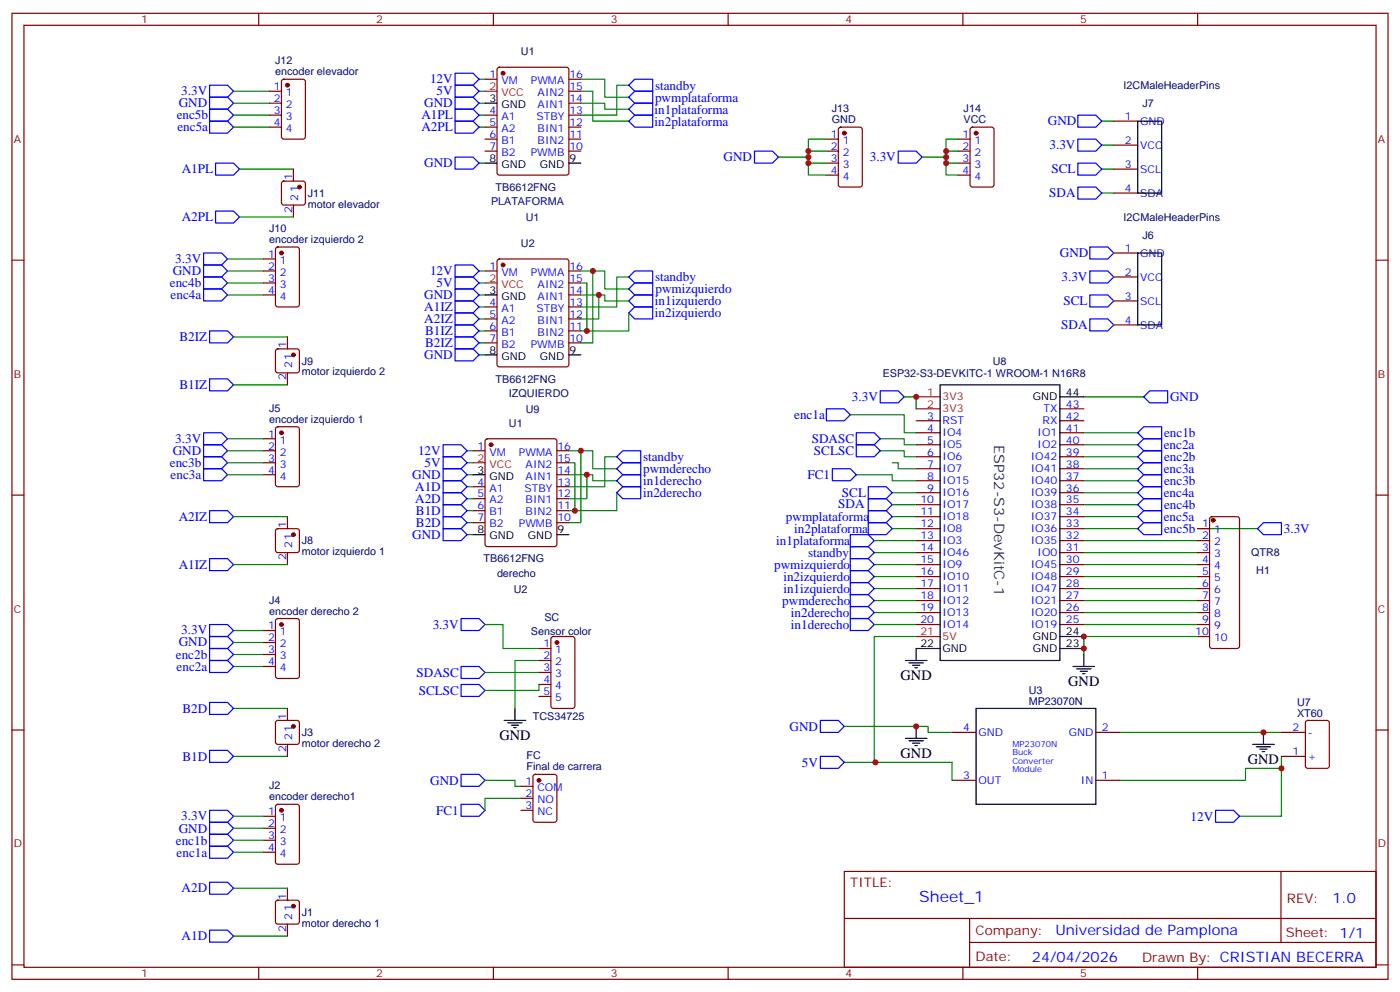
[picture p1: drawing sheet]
<svg xmlns="http://www.w3.org/2000/svg" width="412mm" height="292mm" viewBox="0 0 412 292" stroke-linecap="round" stroke-linejoin="round" font-family="sans-serif">
<g fill="none" stroke="#870000" stroke-width=".35">
<path d="M3.5 3.9h405.4v284.4h-405.4zM7.1 7.4h398.2v277.3h-398.2zM76.2 3.9v3.5M145.3 3.9v3.5M146.6 20l.5-.2h19.8l.6 .4 .1 30.6-.5 .7h-20l-.6-.4-.1-30.6zM214.5 3.9v3.5M283.6 3.9v3.5M352.8 3.9v3.5M79.4 33.9h3.5M79.4 37.4h3.5M79.4 30.4h3.5M79.4 26.8h3.5"/>
<path d="M83.1 23.5l.5-.2h5.7l.6 .4 .1 16.6-.5 .6-5.9 .1-.6-.5-.1-16.5zM142.9 23.3h3.5M142.9 33.9h3.5M142.9 37.4h3.5M167.6 23.3h3.5M167.6 33.9h3.5M167.6 37.4h3.5M167.6 30.4h3.5M167.6 26.8h3.5M247.2 37.6l.4-.2h5.7l.6 .5 .1 16.5-.5 .6-5.9 .1-.6-.5-.1-16.5zM286 37.6l.5-.2h5.6l.7 .5v16.5l-.5 .6-5.8 .1-.7-.5v-16.5zM328.1 35.7h7"/>
<path d="M83.1 53.5l.5-.2h5.7l.5 .2 .2 .5v5.7l-.3 .5-.4 .2h-5.7l-.5-.3-.2-.4v-5.7zM86.4 49.8v3.5M142.9 41h3.5M142.9 44.5h3.5M167.6 41h3.5M167.6 44.5h3.5M243.4 41h3.5M243.4 44.5h3.5M243.4 48h3.5M243.4 51.5h3.5M282.2 41h3.6M282.2 44.5h3.6"/>
<path d="M282.2 48h3.6M282.2 51.5h3.6M328.1 42.7h7M328.1 49.8h7M328.1 56.8h7M3.5 76.6h3.6M77.6 79.8h3.5M77.6 76.2h3.5M81.4 72.9l.4-.2h5.7l.6 .4 .1 16.5-.5 .7h-5.9l-.6-.4-.1-16.5zM86.4 60.4v3.5M142.9 79.8h3.5M146.6 76.4l.5-.2h19.8l.6 .5 .1 30.6-.5 .6-20 .1-.6-.5-.1-30.6z"/>
<path d="M167.6 79.8h3.5M328.1 74.5h7M405.3 76.6h3.6M77.6 86.8h3.5M77.6 83.3h3.5M84.7 99.2v3.5M142.9 90.3h3.5M142.9 93.9h3.5M142.9 97.4h3.5M167.6 90.3h3.5M167.6 93.9h3.5M167.6 97.4h3.5"/>
<path d="M167.6 86.8h3.5M167.6 83.3h3.5M328.1 81.5h7M328.1 88.6h7M328.1 95.6h7M81.4 102.9l.4-.2h5.7l.5 .2 .2 .5v5.6l-.2 .5-.5 .2h-5.7l-.5-.2-.2-.5v-5.6zM84.7 109.7v3.6M142.9 100.9h3.5M167.6 100.9h3.5M77.6 132.7h3.5M77.6 139.7h3.5M77.6 136.2h3.5"/>
<path d="M77.6 129.2h3.5M81.4 125.8l.4-.2h5.7l.6 .5 .1 16.5-.5 .6-5.9 .1-.6-.5-.1-16.5zM139.3 132.7h3.6M143.1 129.4l.5-.2h19.7l.7 .4v30.6l-.4 .6-20 .1-.7-.5v-30.5zM164 132.7h3.6M164 139.7h3.6M164 136.2h3.6M269.9 123.9h7M269.9 127.4h7M269.9 130.9h7M269.9 134.4h7M269.9 138h7"/>
<path d="M312.2 123.9h7.1M312.2 127.4h7.1M312.2 130.9h7.1M312.2 134.4h7.1M312.2 138h7.1M312.2 120.3h7.1M3.5 145.7h3.6M81.4 155.8l.4-.2h5.7l.5 .2 .2 .5v5.7l-.2 .5-.5 .2h-5.7l-.5-.3-.2-.4v-5.7zM84.7 152.1v3.5M139.3 143.3h3.6M139.3 146.8h3.6M139.3 150.3h3.6"/>
<path d="M139.3 153.8h3.6M164 143.3h3.6M164 146.8h3.6M164 150.3h3.6M164 153.8h3.6M269.9 155.6h7M269.9 159.1h7M269.9 141.5h7M269.9 145h7M269.9 148.6h7M269.9 152.1h7M312.2 155.6h7.1"/>
<path d="M312.2 159.1h7.1M312.2 141.5h7.1M312.2 145h7.1M312.2 148.6h7.1M312.2 152.1h7.1M352.8 155.6h3.5M352.8 159.1h3.5M356.5 152.3l.5-.2h7.4l.7 .4v37.7l-.2 .5-.5 .2h-7.4l-.5-.2-.2-.5v-37.4zM405.3 145.7h3.6M84.7 162.7v3.5M269.9 162.7h7M269.9 166.2h7"/>
<path d="M269.9 169.7h7M269.9 173.2h7M269.9 176.8h7M312.2 162.7h7.1M312.2 166.2h7.1M312.2 169.7h7.1M312.2 173.2h7.1M312.2 176.8h7.1M352.8 162.7h3.5M352.8 166.2h3.5M352.8 169.7h3.5M352.8 173.2h3.5"/>
<path d="M352.8 176.8h3.5M77.6 185.6h3.5M77.6 189.1h3.5M77.6 192.7h3.5M77.6 196.2h3.5M81.4 182.3l.4-.2h5.7l.6 .4 .1 16.5-.5 .7h-5.9l-.6-.5-.1-16.4zM158.7 190.9h3.6M158.7 194.4h3.6M158.7 197.9h3.6M162.5 187.6l.5-.2h5.6l.7 .4v20l-.4 .7h-5.9l-.7-.4v-20zM269.9 180.3h7M269.9 183.8h7"/>
<path d="M312.2 180.3h7.1M312.2 183.8h7.1M352.8 180.3h3.5M352.8 183.8h3.5M352.8 187.4h3.5M3.5 214.9h3.6M81.4 212.3l.4-.2h5.7l.5 .2 .2 .5v5.6l-.2 .5-.5 .2h-5.7l-.5-.2-.2-.5v-5.6zM84.7 208.5v3.6M84.7 219.1v3.5M158.7 201.5h3.6M158.7 205h3.6M280.5 215.6h7"/>
<path d="M322.8 215.6h7M377.5 215.6h7M405.3 214.9h3.6M81.4 237l.4-.3h5.7l.6 .5 .1 16.5-.5 .6-5.9 .1-.6-.5-.1-16.4zM153.5 231.5h3.5M153.5 235h3.5M153.5 238.5h3.5M157.2 228.1l.5-.2h5.6l.7 .5v12.9l-.4 .7h-5.9l-.7-.4v-13zM280.5 229.7h7M322.8 229.7h7M377.5 222.6h7M77.6 240.3h3.5"/>
<path d="M77.6 243.8h3.5M77.6 247.3h3.5M77.6 250.9h3.5M248.7 256.5h156.6v28.2h-156.6zM377.3 256.5v20.9M81.4 265.2l.4-.2h5.7l.5 .2 .2 .5v5.6l-.2 .5-.5 .2h-5.7l-.5-.2-.2-.5v-5.6zM84.7 261.4v3.6M84.7 272v3.6M248.7 270.4h156.5M285.6 277.4h119.6M285.6 270.4v14.1M3.5 284h3.6"/>
<path d="M76.2 284.7v3.6M145.3 284.7v3.6M214.5 284.7v3.6M283.6 284.7v3.6M352.8 284.7v3.6M405.3 284h3.6"/>
</g>
<g fill="none" stroke="#008700" stroke-width=".35">
<path d="M68.8 33.9h10.6M68.8 37.4h10.6M68.8 30.4h10.6M68.8 26.8h10.6M141.1 37.4h1.8M141.1 33.9h1.8M141.1 30.4h1.8M141.1 26.8h1.8M141.1 23.3h1.8M171.1 26.8h3.5v8.9h10.6M171.1 30.4h7.1v1.7h7M171.1 23.3h7.1v5.3h7"/>
<path d="M185.2 25.1h-3.5v8.8h-10.6M324.6 35.7h3.5M70.6 49.8h15.8M141.1 48h1.8M229.3 46.2h8.8M238.1 44.5v3.5h5.3M238.1 48v3.5h5.3M243.4 41h-5.3v3.5h5.3M271.6 46.2h7.1M278.7 48v3.5h3.5M278.7 44.5h3.5M282.2 41h-3.5v7h3.5"/>
<path d="M324.6 56.8h3.5M324.6 49.8h3.5M324.6 42.7h3.5M67 79.8h10.6M67 76.2h10.6M70.6 63.9h15.8M141.1 79.8h1.8M171.1 79.8h3.5v21.1h-3.5M174.6 79.8h3.6v5.3h7M67 83.3h10.6M67 86.8h10.6M68.8 99.2h15.9"/>
<path d="M141.1 97.4h1.8M141.1 93.9h1.8M141.1 90.3h1.8M141.1 86.8h1.8M141.1 83.3h1.8M171.1 83.3h1.8v14.1h-1.8M171.1 86.8h5.3v7.1h-5.3M176.4 86.8h1.8v1.8h7M185.2 81.5h-3.5v8.8h-10.6M185.2 92.1v5.3h-12.3M68.8 113.3h15.9M141.1 100.9h1.8"/>
<path d="M141.1 104.5h1.8M266.3 116.8h3.6v3.5M319.3 116.8h17.6M67 136.2h10.6M67 139.7h10.6M67 132.7h10.6M67 129.2h10.6M137.6 139.7h1.7M137.6 136.2h1.7M137.6 132.7h1.7M167.6 139.7h5.3v7.1h-5.3M167.6 136.2h1.7v14.1h-1.7"/>
<path d="M167.6 132.7h3.5v21.1h-3.5M171.1 132.7h3.5v5.3h7.1M172.9 139.7h1.7v1.8h7.1M181.7 134.4h-3.5v8.9h-10.6M250.5 122.1h15.8v5.3h3.6M252.2 139.7h10.6v1.8h7.1M259.3 132.7h7v1.7h3.6M259.3 129.2h7v1.7h3.6M262.8 136.2h1.8v1.8h5.3M319.3 127.4h15.8M319.3 134.4h15.8M319.3 138h15.8"/>
<path d="M319.3 130.9h15.8M68.8 152.1h15.9M137.6 150.3h1.7M137.6 153.8h1.7M137.6 146.8h1.7M137.6 143.3h1.7M137.6 157.4h1.7M181.7 145v5.3h-12.4M257.5 159.1h12.4M262.8 145h7.1M262.8 148.6h7.1M262.8 152.1h7.1"/>
<path d="M262.8 155.6h7.1M319.3 141.5h15.8M319.3 145h15.8M319.3 148.6h15.8M319.3 152.1h15.8M319.3 159.1h33.5M319.3 155.6h15.8M352.8 155.6h17.6M68.8 166.2h15.9M257.5 162.7h12.4M257.5 166.2h12.4M257.5 169.7h12.4"/>
<path d="M257.5 173.2h12.4M257.5 176.8h12.4M319.3 162.7h33.5M319.3 166.2h33.5M319.3 169.7h33.5M319.3 173.2h33.5M319.3 176.8h33.5M68.8 185.6h8.8M68.8 196.2h8.8M68.8 189.1h8.8M68.8 192.7h8.8M142.9 183.8h5.3v7.1h10.5"/>
<path d="M142.9 197.9h15.8M158.7 194.4h-7v14.1M257.5 180.3h12.4M257.5 183.8h12.4M269.9 187.4h-12.4v37h23v5.3M319.3 180.3h33.5M319.3 183.8h33.5M352.8 187.4h-33.5v5.3M68.8 208.5h15.9M158.7 201.5v1.7h-15.8M248.7 213.8h24.7v1.8h7.1M329.8 215.6h47.7"/>
<path d="M68.8 222.6h15.9M142.9 229.7h8.8v1.8h1.8M153.5 235h-10.6v3.5M248.7 224.4h9.2M377.5 226.2v14.1h-12.4M377.5 222.6v3.6h-10.6v3.5h-37.1M68.8 240.3h8.8M68.8 243.8h8.8M68.8 247.3h8.8M68.8 250.9h8.8M68.8 261.4h15.9M68.8 275.6h15.9"/>
</g>
<g fill="none" stroke="#00f" stroke-width=".35">
<path d="M61.7 25.1h5.3l1.8 1.7-1.8 1.8h-5.3zM61.7 28.6h5.3l1.8 1.8-1.8 1.7h-5.3zM61.7 35.7h5.3l1.8 1.7-1.8 1.8h-5.3zM61.7 32.1h5.3l1.8 1.8-1.8 1.8h-5.3zM134.1 35.7h5.2l1.8 1.7-1.8 1.8h-5.2zM134.1 32.1h5.2l1.8 1.8-1.8 1.8h-5.2zM134.1 28.6h5.2l1.8 1.8-1.8 1.7h-5.2zM134.1 25.1h5.2l1.8 1.7-1.8 1.8h-5.2zM134.1 21.6h5.2l1.8 1.7-1.8 1.8h-5.2zM187 23.3h5.3v3.5h-5.3l-1.8-1.7zM187 26.8h5.3v3.6h-5.3l-1.8-1.8zM187 30.4h5.3v3.5h-5.3l-1.8-1.8z"/>
<path d="M187 33.9h5.3v3.5h-5.3l-1.8-1.7zM317.5 33.9h5.3l1.8 1.8-1.8 1.7h-5.3zM63.5 48h5.3l1.8 1.8-1.8 1.7h-5.3zM134.1 46.2h5.2l1.8 1.8-1.8 1.8h-5.2zM222.2 44.5h5.3l1.8 1.7-1.8 1.8h-5.3zM264.6 44.5h5.3l1.7 1.7-1.7 1.8h-5.3zM317.5 55.1h5.3l1.8 1.7-1.8 1.8h-5.3zM317.5 48h5.3l1.8 1.8-1.8 1.7h-5.3zM317.5 41h5.3l1.8 1.7-1.8 1.8h-5.3zM60 74.5h5.3l1.7 1.7-1.7 1.8h-5.3zM60 78h5.3l1.7 1.8-1.7 1.7h-5.3zM63.5 62.1h5.3l1.8 1.8-1.8 1.8h-5.3z"/>
<path d="M134.1 78h5.2l1.8 1.8-1.8 1.7h-5.2zM321 79.8h5.3l1.8 1.7-1.8 1.8h-5.3zM321 72.7h5.3l1.8 1.8-1.8 1.7h-5.3zM60 85.1h5.3l1.7 1.7-1.7 1.8h-5.3zM60 81.5h5.3l1.7 1.8-1.7 1.8h-5.3zM61.7 97.4h5.3l1.8 1.8-1.8 1.7h-5.3zM134.1 99.2h5.2l1.8 1.7-1.8 1.8h-5.2zM134.1 95.6h5.2l1.8 1.8-1.8 1.8h-5.2zM134.1 92.1h5.2l1.8 1.8-1.8 1.7h-5.2zM134.1 88.6h5.2l1.8 1.7-1.8 1.8h-5.2zM134.1 85.1h5.2l1.8 1.7-1.8 1.8h-5.2zM134.1 81.5h5.2l1.8 1.8-1.8 1.8h-5.2z"/>
<path d="M185.2 92.1l1.8-1.8h5.3v3.6h-5.3zM185.2 88.6l1.8-1.8h5.3v3.5h-5.3zM185.2 85.1l1.8-1.8h5.3v3.5h-5.3zM185.2 81.5l1.8-1.7h5.3v3.5h-5.3zM321 93.9h5.3l1.8 1.7-1.8 1.8h-5.3zM321 86.8h5.3l1.8 1.8-1.8 1.7h-5.3zM61.7 111.5h5.3l1.8 1.8-1.8 1.7h-5.3zM134.1 102.7h5.2l1.8 1.8-1.8 1.7h-5.2zM259.3 115h5.3l1.7 1.8-1.7 1.8h-5.3zM338.7 115h5.3v3.6h-5.3l-1.8-1.8zM60 127.4h5.3l1.7 1.8-1.7 1.7h-5.3zM60 130.9h5.3l1.7 1.8-1.7 1.7h-5.3z"/>
<path d="M60 138h5.3l1.7 1.7-1.7 1.8h-5.3zM60 134.4h5.3l1.7 1.8-1.7 1.8h-5.3zM130.5 138h5.3l1.8 1.7-1.8 1.8h-5.3zM130.5 134.4h5.3l1.8 1.8-1.8 1.8h-5.3zM130.5 130.9h5.3l1.8 1.8-1.8 1.7h-5.3zM181.7 134.4l1.7-1.7h5.3v3.5h-5.3zM183.4 136.2h5.3v3.5h-5.3l-1.7-1.7zM243.4 120.3h5.3l1.8 1.8-1.8 1.8h-5.3zM245.2 138h5.3l1.7 1.7-1.7 1.8h-5.3zM252.2 127.4h5.3l1.8 1.8-1.8 1.7h-5.3zM252.2 130.9h5.3l1.8 1.8-1.8 1.7h-5.3zM335.1 138l1.8-1.8h5.3v3.5h-5.3z"/>
<path d="M335.1 134.4l1.8-1.7h5.3v3.5h-5.3zM335.1 130.9l1.8-1.7h5.3v3.5h-5.3zM335.1 127.4l1.8-1.8h5.3v3.6h-5.3zM61.7 150.3h5.3l1.8 1.8-1.8 1.7h-5.3zM130.5 152.1h5.3l1.8 1.7-1.8 1.8h-5.3zM130.5 148.6h5.3l1.8 1.7-1.8 1.8h-5.3zM130.5 145h5.3l1.8 1.8-1.8 1.8h-5.3zM130.5 141.5h5.3l1.8 1.8-1.8 1.7h-5.3zM130.5 155.6h5.3l1.8 1.8-1.8 1.7h-5.3zM181.7 141.5l1.7-1.8h5.3v3.6h-5.3zM181.7 145l1.7-1.7h5.3v3.5h-5.3zM250.5 157.4h5.3l1.7 1.7-1.7 1.8h-5.3z"/>
<path d="M255.8 143.3h5.3l1.7 1.7-1.7 1.8h-5.3zM255.8 146.8h5.3l1.7 1.8-1.7 1.7h-5.3zM255.8 153.8h5.3l1.7 1.8-1.7 1.8h-5.3zM255.8 150.3h5.3l1.7 1.8-1.7 1.7h-5.3zM335.1 155.6l1.8-1.8h5.3v3.6h-5.3zM335.1 152.1l1.8-1.8h5.3v3.5h-5.3zM335.1 148.6l1.8-1.8h5.3v3.5h-5.3zM335.1 145l1.8-1.7h5.3v3.5h-5.3zM335.1 141.5l1.8-1.8h5.3v3.6h-5.3zM370.4 155.6l1.8-1.8h5.3v3.6h-5.3zM61.7 164.4h5.3l1.8 1.8-1.8 1.8h-5.3zM250.5 164.4h5.3l1.7 1.8-1.7 1.8h-5.3z"/>
<path d="M250.5 171.5h5.3l1.7 1.7-1.7 1.8h-5.3zM250.5 168h5.3l1.7 1.7-1.7 1.8h-5.3zM250.5 178.5h5.3l1.7 1.8-1.7 1.8h-5.3zM250.5 175h5.3l1.7 1.8-1.7 1.7h-5.3zM250.5 160.9h5.3l1.7 1.8-1.7 1.7h-5.3zM61.7 183.8h5.3l1.8 1.8-1.8 1.8h-5.3zM61.7 187.4h5.3l1.8 1.7-1.8 1.8h-5.3zM61.7 194.4h5.3l1.8 1.8-1.8 1.7h-5.3zM61.7 190.9h5.3l1.8 1.8-1.8 1.7h-5.3zM135.8 182.1h5.3l1.8 1.7-1.8 1.8h-5.3zM135.8 196.2h5.3l1.8 1.7-1.8 1.8h-5.3zM250.5 182.1h5.3l1.7 1.7-1.7 1.8h-5.3z"/>
<path d="M61.7 206.8h5.3l1.8 1.7-1.8 1.8h-5.3zM135.8 201.5h5.3l1.8 1.7-1.8 1.8h-5.3zM241.7 212.1h5.2l1.8 1.7-1.8 1.8h-5.2zM61.7 220.9h5.3l1.8 1.7-1.8 1.8h-5.3zM61.7 238.5h5.3l1.8 1.8-1.8 1.7h-5.3zM135.8 227.9h5.3l1.8 1.8-1.8 1.8h-5.3zM135.8 236.7h5.3l1.8 1.8-1.8 1.8h-5.3zM241.7 222.6h5.2l1.8 1.8-1.8 1.8h-5.2zM358.1 238.5h5.3l1.7 1.8-1.7 1.7h-5.3zM61.7 259.7h5.3l1.8 1.7-1.8 1.8h-5.3zM61.7 242h5.3l1.8 1.8-1.8 1.8h-5.3zM61.7 249.1h5.3l1.8 1.8-1.8 1.7h-5.3z"/>
<path d="M61.7 245.6h5.3l1.8 1.7-1.8 1.8h-5.3zM61.7 273.8h5.3l1.8 1.8-1.8 1.7h-5.3z"/>
</g>
<g fill="#870000" stroke="#870000" stroke-width=".35">
<circle cx="148.2" cy="21.6" r=".53"/>
<circle cx="148.2" cy="78" r=".53"/>
<circle cx="357.4" cy="153.1" r=".53"/>
<circle cx="144.6" cy="130.9" r=".53"/>
<circle cx="82.9" cy="238.5" r=".53"/>
<circle cx="86.4" cy="266.7" r=".53"/>
<circle cx="86.4" cy="213.8" r=".53"/>
<circle cx="82.9" cy="183.8" r=".53"/>
<circle cx="82.9" cy="127.4" r=".53"/>
<circle cx="86.4" cy="157.4" r=".53"/>
<circle cx="86.4" cy="104.5" r=".53"/>
<circle cx="82.9" cy="74.5" r=".53"/>
<circle cx="88.2" cy="55.1" r=".53"/>
<circle cx="84.7" cy="25.1" r=".53"/>
<circle cx="248.7" cy="39.2" r=".53"/>
<circle cx="287.5" cy="39.2" r=".53"/>
<circle cx="164" cy="189.1" r=".53"/>
<circle cx="158.7" cy="229.7" r=".53"/>
</g>
<path d="M142.9 26.8h3.5M142.9 83.3h3.5M269.9 116.8h7M139.3 136.2h3.6M269.9 120.3h7M269.9 187.4h7" fill="none" stroke="#f00" stroke-width=".35"/>
<g fill="none" stroke="#000" stroke-width=".35">
<path d="M142.9 30.4h3.5M335.1 35.7h7.1v21.1h-7.1zM142.9 48h3.5M167.6 48h3.5M335.1 74.5h7.1v21.1h-7.1zM142.9 86.8h3.5M142.9 104.5h3.5M167.6 104.5h3.5M276.9 113.3h35.3v81.1h-35.3zM312.2 116.8h7.1M139.3 139.7h3.6M139.3 157.4h3.6"/>
<path d="M164 157.4h3.6M266.7 194.4h6.3M267.8 195.1h4.2M268.8 195.8h2.1M269.5 196.5h.7M276.9 190.9h-7v3.5M312.2 190.9h7.1M312.2 187.4h7.1M316.1 196.2h6.3M317.1 196.9h4.3M318.2 197.6h2.1M318.9 198.3h.7"/>
<path d="M319.3 192.7v3.5M148.5 212.1h6.4M149.6 212.8h4.2M150.6 213.5h2.2M151.3 214.2h.7M151.7 208.5v3.6M266.7 217.3h6.3M267.8 218.1h4.2M268.8 218.8h2.1M269.5 219.5h.7M269.9 213.8v3.5M287.5 208.5h35.3v28.2h-35.3z"/>
<path d="M369 219.1h6.4M370.1 219.8h4.2M372.2 215.6v3.5M371.1 220.5h2.1M371.8 221.2h.7"/>
</g>
<path d="M384.8 212.3l.4-.2h5.7l.6 .4 .1 13-.5 .6-5.9 .1-.6-.5-.1-12.9z" fill="none" stroke="#900" stroke-width=".35"/>
<g fill="#c00">
<circle cx="269.9" cy="213.8" r=".88"/>
<circle cx="269.9" cy="116.8" r=".88"/>
<circle cx="319.3" cy="190.9" r=".88"/>
<circle cx="319.3" cy="187.4" r=".88"/>
<circle cx="257.9" cy="224.4" r=".88"/>
<circle cx="174.6" cy="79.8" r=".88"/>
<circle cx="176.4" cy="86.8" r=".88"/>
<circle cx="172.9" cy="97.4" r=".88"/>
<circle cx="169.3" cy="150.3" r=".88"/>
<circle cx="172.9" cy="139.7" r=".88"/>
<circle cx="171.1" cy="132.7" r=".88"/>
<circle cx="377.5" cy="226.2" r=".88"/>
<circle cx="372.2" cy="215.6" r=".88"/>
<circle cx="278.7" cy="44.5" r=".88"/>
<circle cx="278.7" cy="48" r=".88"/>
<circle cx="238.1" cy="44.5" r=".88"/>
<circle cx="238.1" cy="48" r=".88"/>
<circle cx="238.1" cy="46.2" r=".88"/>
<circle cx="278.7" cy="46.2" r=".88"/>
</g>
<text font-size="4.6" fill="#00f" x="270.8" y="265.5">Sheet_1</text>
<text font-size="4.2" fill="#333" x="292.8" y="130.9" transform="rotate(90 292.8 130.9)">ESP32-S3-DevKitC-1</text>
<g font-size="4.2">
<text x="265.3" y="200.1">GND</text>
<text x="314.7" y="201.8">GND</text>
<text x="147.1" y="217.7">GND</text>
<text x="265.3" y="223">GND</text>
<text x="367.6" y="224.8">GND</text>
</g>
<g font-size="4.2" fill="#00f">
<text x="392.5" y="265.8">1.0</text>
<text x="310.9" y="275.3">Universidad de Pamplona</text>
<text x="304" y="283.1">24/04/2026</text>
</g>
<g font-size="3.9" fill="#00f">
<text x="53.4" y="28">3.3V</text>
<text x="126.7" y="24.5">12V</text>
<text x="128.6" y="28.1">5V</text>
<text x="192.9" y="26.4">standby</text>
<text x="192.9" y="30">pwmplataforma</text>
<text x="52" y="35.1">enc5b</text>
<text x="52.6" y="31.5">GND</text>
<text x="124.1" y="35.2">A1PL</text>
<text x="125" y="31.5">GND</text>
<text x="192.8" y="33.5">in1plataforma</text>
<text x="52.3" y="38.7">enc5a</text>
<text x="124.1" y="38.7">A2PL</text>
<text x="192.8" y="37">in2plataforma</text>
<text x="308.7" y="36.7">GND</text>
<text x="213.2" y="47.5">GND</text>
<text x="256.2" y="47.4">3.3V</text>
<text x="309.1" y="44">3.3V</text>
<text x="53.6" y="51">A1PL</text>
<text x="125" y="49.2">GND</text>
<text x="309.7" y="51">SCL</text>
<text x="309.1" y="58.1">SDA</text>
<text x="53.6" y="65.1">A2PL</text>
<text x="51.6" y="77.4">3.3V</text>
<text x="312.2" y="75.5">GND</text>
<text x="50.9" y="80.9">GND</text>
<text x="126.7" y="80.9">12V</text>
<text x="192.9" y="82.8">standby</text>
<text x="312.7" y="82.8">3.3V</text>
<text x="50" y="84.5">enc4b</text>
<text x="50.3" y="88.1">enc4a</text>
<text x="125" y="88.1">GND</text>
<text x="128.6" y="84.5">5V</text>
<text x="192.9" y="89.8">in1izquierdo</text>
<text x="193.1" y="86.3">pwmizquierdo</text>
<text x="313.3" y="89.8">SCL</text>
<text x="125" y="95.1">A2IZ</text>
<text x="125" y="91.6">A1IZ</text>
<text x="192.9" y="93.3">in2izquierdo</text>
<text x="52.9" y="100.4">B2IZ</text>
<text x="125.2" y="98.7">B1IZ</text>
<text x="312.6" y="96.9">SDA</text>
<text x="125" y="105.6">GND</text>
<text x="125.2" y="102.2">B2IZ</text>
<text x="52.9" y="114.5">B1IZ</text>
<text x="250.9" y="118.1">3.3V</text>
<text x="344.7" y="118.1">GND</text>
<text x="233.9" y="123.3">enc1a</text>
<text x="51.6" y="130.3">3.3V</text>
<text x="239.1" y="130.4">SDASC</text>
<text x="342.9" y="128.6">enc1b</text>
<text x="50" y="137.5">enc3b</text>
<text x="50.9" y="133.8">GND</text>
<text x="123.1" y="133.8">12V</text>
<text x="125.1" y="137.4">5V</text>
<text x="189.4" y="135.7">standby</text>
<text x="239.8" y="133.9">SCLSC</text>
<text x="342.8" y="132.2">enc2a</text>
<text x="342.9" y="135.7">enc2b</text>
<text x="50.3" y="141">enc3a</text>
<text x="121.4" y="140.9">GND</text>
<text x="189.4" y="142.8">in1derecho</text>
<text x="189.5" y="139.3">pwmderecho</text>
<text x="237.8" y="141">FC1</text>
<text x="342.8" y="139.2">enc3a</text>
<text x="342.9" y="142.8">enc3b</text>
<text x="122.3" y="148">A2D</text>
<text x="122.3" y="144.5">A1D</text>
<text x="189.4" y="146.3">in2derecho</text>
<text x="246.9" y="149.6">SDA</text>
<text x="248" y="146.3">SCL</text>
<text x="342.8" y="146.3">enc4a</text>
<text x="342.9" y="149.8">enc4b</text>
<text x="52.6" y="153.3">A2IZ</text>
<text x="122.5" y="155.1">B2D</text>
<text x="122.5" y="151.6">B1D</text>
<text x="231.5" y="153.4">pwmplataforma</text>
<text x="342.8" y="153.3">enc5a</text>
<text x="121.4" y="158.5">GND</text>
<text x="228.7" y="160.4">in1plataforma</text>
<text x="234" y="156.9">in2plataforma</text>
<text x="342.9" y="156.9">enc5b</text>
<text x="378.2" y="156.9">3.3V</text>
<text x="52.6" y="167.4">A1IZ</text>
<text x="228" y="167.5">pwmizquierdo</text>
<text x="238" y="163.8">standby</text>
<text x="230.7" y="171">in2izquierdo</text>
<text x="230.4" y="178">pwmderecho</text>
<text x="230.7" y="174.5">in1izquierdo</text>
<text x="127.5" y="185.1">3.3V</text>
<text x="233" y="181.5">in2derecho</text>
<text x="233" y="185">in1derecho</text>
<text x="52.6" y="190.3">GND</text>
<text x="53.4" y="186.8">3.3V</text>
<text x="51.8" y="193.9">enc2b</text>
<text x="52" y="197.4">enc2a</text>
<text x="122.7" y="199.2">SDASC</text>
<text x="53.7" y="209.8">B2D</text>
<text x="123.4" y="204.5">SCLSC</text>
<text x="232.6" y="215.1">GND</text>
<text x="53.7" y="223.9">B1D</text>
<text x="236.2" y="225.7">5V</text>
<text x="126.7" y="231">GND</text>
<text x="128.5" y="239.8">FC1</text>
<text x="52.6" y="245.1">GND</text>
<text x="53.4" y="241.4">3.3V</text>
<text x="350.7" y="241.5">12V</text>
<text x="51.8" y="248.6">enc1b</text>
<text x="52" y="252.1">enc1a</text>
<text x="53.5" y="262.7">A2D</text>
<text x="53.5" y="276.8">A1D</text>
</g>
<g font-size="3.9" fill="#800">
<text x="250.5" y="261.1">TITLE:</text>
<text x="379.1" y="265.8">REV:</text>
<text x="287.4" y="275.3">Company:</text>
<text x="378.7" y="275.9">Sheet: 1/1</text>
<text x="287.4" y="283">Date:</text>
<text x="336.4" y="283.1">Drawn By: CRISTIAN BECERRA</text>
</g>
<g font-size="3.2" fill="#800">
<text x="41.6" y="6.9">1</text>
<text x="110.8" y="6.9">2</text>
<text x="179.9" y="6.9">3</text>
<text x="249.1" y="6.9">4</text>
<text x="318.2" y="6.9">5</text>
<text x="4.1" y="42">A</text>
<text x="405.9" y="42">A</text>
<text x="4.1" y="111.2">B</text>
<text x="405.9" y="111.2">B</text>
<text x="4.1" y="180.3">C</text>
<text x="405.9" y="180.3">C</text>
<text x="4.1" y="249.4">D</text>
<text x="405.9" y="249.4">D</text>
<text x="41.6" y="287.7">1</text>
<text x="110.8" y="287.7">2</text>
<text x="179.9" y="287.7">3</text>
<text x="249.1" y="287.7">4</text>
<text x="318.2" y="287.7">5</text>
</g>
<g font-size="3.2" fill="#000080">
<text x="153.5" y="16.3">U1</text>
<text x="81" y="22.2">encoder elevador</text>
<text x="81" y="18.9">J12</text>
<text x="331" y="26.2">I2CMaleHeaderPins</text>
<text x="245.1" y="33">J13</text>
<text x="283.9" y="33">J14</text>
<text x="336.6" y="31.5">J7</text>
<text x="245.1" y="36.3">GND</text>
<text x="283.9" y="36.3">VCC</text>
<text x="90.7" y="58">J11</text>
<text x="146" y="56.2">TB6612FNG</text>
<text x="90.7" y="61.1">motor elevador</text>
<text x="144.6" y="60.4">PLATAFORMA</text>
<text x="154.9" y="65.1">U1</text>
<text x="331" y="65">I2CMaleHeaderPins</text>
<text x="79.3" y="71.5">encoder izquierdo 2</text>
<text x="79.3" y="68.3">J10</text>
<text x="336.6" y="70.3">J6</text>
<text x="153.5" y="72.7">U2</text>
<text x="88.9" y="107.4">J9</text>
<text x="292.5" y="107.4">U8</text>
<text x="88.9" y="110.5">motor izquierdo 2</text>
<text x="146" y="112.6">TB6612FNG</text>
<text x="260" y="110.9">ESP32-S3-DEVKITC-1 WROOM-1 N16R8</text>
<text x="149.9" y="116.8">IZQUIERDO</text>
<text x="79.3" y="124.5">encoder izquierdo 1</text>
<text x="79.3" y="121.2">J5</text>
<text x="149.9" y="125.6">U1</text>
<text x="154.9" y="121.5">U9</text>
<text x="88.9" y="160.3">J8</text>
<text x="88.9" y="163.4">motor izquierdo 1</text>
<text x="142.5" y="165.5">TB6612FNG</text>
<text x="368.5" y="163.8">QTR8</text>
<text x="146.4" y="169.7">derecho</text>
<text x="370.1" y="169.1">H1</text>
<text x="79.3" y="177.7">J4</text>
<text x="151.4" y="174.4">U2</text>
<text x="79.3" y="180.9">encoder derecho 2</text>
<text x="160.4" y="182.9">SC</text>
<text x="156.4" y="186.9">Sensor color</text>
<text x="303" y="207.5">MP23070N</text>
<text x="303" y="204.3">U3</text>
<text x="382.1" y="207.8">U7</text>
<text x="157" y="212.1">TCS34725</text>
<text x="382.1" y="211">XT60</text>
<text x="88.9" y="219.9">motor derecho 2</text>
<text x="88.9" y="216.7">J3</text>
<text x="155.1" y="226.7">Final de carrera</text>
<text x="155.1" y="223.4">FC</text>
<text x="79.3" y="232.4">J2</text>
<text x="79.3" y="235.6">encoder derecho1</text>
<text x="88.9" y="269.6">J1</text>
<text x="88.9" y="272.8">motor derecho 1</text>
</g>
<g font-size="3.2" fill="#00f">
<text x="144.2" y="23">1</text>
<text x="167.7" y="23">16</text>
<text x="80.7" y="26.5">1</text>
<text x="84.2" y="28.3">1</text>
<text x="147.7" y="24.7">VM</text>
<text x="156.4" y="24.7">PWMA</text>
<text x="158.4" y="28.3">AIN2</text>
<text x="167.7" y="26.5">15</text>
<text x="80.7" y="30">2</text>
<text x="80.7" y="33.5">3</text>
<text x="84.2" y="31.8">2</text>
<text x="84.2" y="35.3">3</text>
<text x="144.2" y="33.5">4</text>
<text x="147.7" y="35.3">A1</text>
<text x="158" y="35.3">STBY</text>
<text x="158.4" y="31.8">AIN1</text>
<text x="167.7" y="33.5">13</text>
<text x="167.7" y="30">14</text>
<text x="331.4" y="35.3">1</text>
<text x="80.7" y="37.1">4</text>
<text x="84.2" y="38.8">4</text>
<text x="144.2" y="37.1">5</text>
<text x="144.2" y="40.6">6</text>
<text x="147.7" y="38.8">A2</text>
<text x="158.4" y="38.8">BIN1</text>
<text x="167.7" y="40.6">11</text>
<text x="167.7" y="37.1">12</text>
<text x="244.8" y="40.6">1</text>
<text x="283.6" y="40.6">1</text>
<text x="335.8" y="36.7">GND</text>
<text x="144.2" y="44.1">7</text>
<text x="147.7" y="42.4">B1</text>
<text x="147.7" y="45.9">B2</text>
<text x="156.4" y="45.9">PWMB</text>
<text x="158.4" y="42.4">BIN2</text>
<text x="167.7" y="44.1">10</text>
<text x="244.8" y="44.1">2</text>
<text x="244.8" y="47.7">3</text>
<text x="248.2" y="42.4">1</text>
<text x="248.2" y="45.9">2</text>
<text x="283.6" y="44.1">2</text>
<text x="283.6" y="47.7">3</text>
<text x="287.1" y="42.4">1</text>
<text x="287.1" y="45.9">2</text>
<text x="331.4" y="42.4">2</text>
<text x="335.8" y="43.8">VCC</text>
<text x="86.1" y="53.1" transform="rotate(-90 86.1 53.1)">1</text>
<text x="244.8" y="51.2">4</text>
<text x="248.2" y="49.4">3</text>
<text x="248.2" y="53">4</text>
<text x="283.6" y="51.2">4</text>
<text x="287.1" y="49.4">3</text>
<text x="287.1" y="53">4</text>
<text x="331.4" y="49.4">3</text>
<text x="335.8" y="50.8">SCL</text>
<text x="87.8" y="59.1" transform="rotate(-90 87.8 59.1)">21</text>
<text x="331.4" y="56.5">4</text>
<text x="335.8" y="57.9">SDA</text>
<text x="86.1" y="62.6" transform="rotate(-90 86.1 62.6)">2</text>
<text x="78.9" y="75.9">1</text>
<text x="82.4" y="77.6">1</text>
<text x="331.4" y="74.1">1</text>
<text x="335.8" y="75.5">GND</text>
<text x="78.9" y="79.4">2</text>
<text x="78.9" y="82.9">3</text>
<text x="82.4" y="81.2">2</text>
<text x="144.2" y="79.4">1</text>
<text x="147.7" y="81.2">VM</text>
<text x="156.4" y="81.2">PWMA</text>
<text x="167.7" y="82.9">15</text>
<text x="167.7" y="79.4">16</text>
<text x="331.4" y="81.2">2</text>
<text x="335.8" y="82.6">VCC</text>
<text x="78.9" y="86.5">4</text>
<text x="82.4" y="84.7">3</text>
<text x="82.4" y="88.2">4</text>
<text x="144.2" y="90">4</text>
<text x="158.4" y="88.2">AIN1</text>
<text x="158.4" y="84.7">AIN2</text>
<text x="167.7" y="90">13</text>
<text x="167.7" y="86.5">14</text>
<text x="331.4" y="88.2">3</text>
<text x="335.8" y="89.6">SCL</text>
<text x="144.2" y="93.5">5</text>
<text x="147.7" y="91.8">A1</text>
<text x="147.7" y="95.3">A2</text>
<text x="158" y="91.8">STBY</text>
<text x="158.4" y="95.3">BIN1</text>
<text x="167.7" y="93.5">12</text>
<text x="331.4" y="95.3">4</text>
<text x="144.2" y="97">6</text>
<text x="144.2" y="100.6">7</text>
<text x="147.7" y="98.8">B1</text>
<text x="158.4" y="98.8">BIN2</text>
<text x="167.7" y="100.6">10</text>
<text x="167.7" y="97">11</text>
<text x="335.8" y="96.7">SDA</text>
<text x="84.3" y="102.5" transform="rotate(-90 84.3 102.5)">1</text>
<text x="147.7" y="102.3">B2</text>
<text x="156.4" y="102.3">PWMB</text>
<text x="84.3" y="111.9" transform="rotate(-90 84.3 111.9)">2</text>
<text x="86.1" y="108.4" transform="rotate(-90 86.1 108.4)">21</text>
<text x="314" y="120">43</text>
<text x="273.1" y="123.5">3</text>
<text x="277.6" y="124.9">RST</text>
<text x="307.1" y="124.9">RX</text>
<text x="307.4" y="121.4">TX</text>
<text x="314" y="123.5">42</text>
<text x="78.9" y="128.8">1</text>
<text x="82.4" y="130.6">1</text>
<text x="273.1" y="127">4</text>
<text x="273.1" y="130.6">5</text>
<text x="277.6" y="128.4">IO4</text>
<text x="277.6" y="132">IO5</text>
<text x="305.7" y="132">IO2</text>
<text x="305.7" y="128.4">IO1</text>
<text x="314" y="130.6">40</text>
<text x="314" y="127">41</text>
<text x="78.9" y="132.3">2</text>
<text x="78.9" y="135.9">3</text>
<text x="82.4" y="134.1">2</text>
<text x="82.4" y="137.6">3</text>
<text x="140.7" y="132.3">1</text>
<text x="144.2" y="134.1">VM</text>
<text x="152.8" y="134.1">PWMA</text>
<text x="154.8" y="137.6">AIN2</text>
<text x="164.2" y="135.9">15</text>
<text x="164.2" y="132.3">16</text>
<text x="273.1" y="134.1">6</text>
<text x="273.1" y="137.6">7</text>
<text x="277.6" y="135.5">IO6</text>
<text x="303.6" y="135.5">IO42</text>
<text x="314" y="137.6">38</text>
<text x="314" y="134.1">39</text>
<text x="78.9" y="139.4">4</text>
<text x="82.4" y="141.1">4</text>
<text x="140.7" y="142.9">4</text>
<text x="154.8" y="141.1">AIN1</text>
<text x="164.2" y="142.9">13</text>
<text x="164.2" y="139.4">14</text>
<text x="273.1" y="141.1">8</text>
<text x="277.6" y="139">IO7</text>
<text x="277.6" y="142.6">IO15</text>
<text x="303.6" y="142.6">IO40</text>
<text x="303.6" y="139">IO41</text>
<text x="314" y="141.1">37</text>
<text x="140.7" y="146.4">5</text>
<text x="140.7" y="150">6</text>
<text x="144.2" y="144.7">A1</text>
<text x="144.2" y="148.2">A2</text>
<text x="154.5" y="144.7">STBY</text>
<text x="154.8" y="148.2">BIN1</text>
<text x="164.2" y="150">11</text>
<text x="164.2" y="146.4">12</text>
<text x="271.1" y="148.2">10</text>
<text x="273.1" y="144.7">9</text>
<text x="277.6" y="146.1">IO16</text>
<text x="277.6" y="149.6">IO17</text>
<text x="303.6" y="149.6">IO38</text>
<text x="303.6" y="146.1">IO39</text>
<text x="314" y="148.2">35</text>
<text x="314" y="144.7">36</text>
<text x="84.3" y="155.4" transform="rotate(-90 84.3 155.4)">1</text>
<text x="140.7" y="153.5">7</text>
<text x="144.2" y="151.7">B1</text>
<text x="144.2" y="155.3">B2</text>
<text x="152.8" y="155.3">PWMB</text>
<text x="154.8" y="151.7">BIN2</text>
<text x="164.2" y="153.5">10</text>
<text x="271.1" y="151.7">11</text>
<text x="271.1" y="155.3">12</text>
<text x="277.6" y="153.1">IO18</text>
<text x="303.6" y="153.1">IO37</text>
<text x="314" y="155.3">33</text>
<text x="314" y="151.7">34</text>
<text x="354.1" y="155.3">1</text>
<text x="86.1" y="161.4" transform="rotate(-90 86.1 161.4)">21</text>
<text x="271.1" y="158.8">13</text>
<text x="277.6" y="156.7">IO8</text>
<text x="277.6" y="160.2">IO3</text>
<text x="303.6" y="160.2">IO35</text>
<text x="303.6" y="156.7">IO36</text>
<text x="314" y="158.8">32</text>
<text x="354.1" y="158.8">2</text>
<text x="357.6" y="157">1</text>
<text x="357.6" y="160.5">2</text>
<text x="84.3" y="164.9" transform="rotate(-90 84.3 164.9)">2</text>
<text x="271.1" y="162.3">14</text>
<text x="271.1" y="165.8">15</text>
<text x="277.6" y="163.7">IO46</text>
<text x="277.6" y="167.3">IO9</text>
<text x="303.6" y="167.3">IO45</text>
<text x="305.7" y="163.7">IO0</text>
<text x="314" y="165.8">30</text>
<text x="314" y="162.3">31</text>
<text x="354.1" y="162.3">3</text>
<text x="354.1" y="165.8">4</text>
<text x="357.6" y="164.1">3</text>
<text x="357.6" y="167.6">4</text>
<text x="271.1" y="169.4">16</text>
<text x="271.1" y="172.9">17</text>
<text x="277.6" y="170.8">IO10</text>
<text x="303.6" y="170.8">IO48</text>
<text x="314" y="172.9">28</text>
<text x="314" y="169.4">29</text>
<text x="354.1" y="169.4">5</text>
<text x="354.1" y="172.9">6</text>
<text x="357.6" y="171.1">5</text>
<text x="271.1" y="176.4">18</text>
<text x="271.1" y="180">19</text>
<text x="277.6" y="174.3">IO11</text>
<text x="277.6" y="177.8">IO12</text>
<text x="303.6" y="177.8">IO21</text>
<text x="303.6" y="174.3">IO47</text>
<text x="314" y="180">26</text>
<text x="314" y="176.4">27</text>
<text x="354.1" y="176.4">7</text>
<text x="354.1" y="180">8</text>
<text x="357.6" y="174.7">6</text>
<text x="357.6" y="178.2">7</text>
<text x="78.9" y="185.2">1</text>
<text x="271.1" y="183.5">20</text>
<text x="277.6" y="181.4">IO13</text>
<text x="277.6" y="184.9">IO14</text>
<text x="303.6" y="184.9">IO19</text>
<text x="303.6" y="181.4">IO20</text>
<text x="314" y="183.5">25</text>
<text x="354.1" y="183.5">9</text>
<text x="357.6" y="181.7">8</text>
<text x="357.6" y="185.2">9</text>
<text x="78.9" y="188.8">2</text>
<text x="82.4" y="187">1</text>
<text x="82.4" y="190.5">2</text>
<text x="160.1" y="190.5">1</text>
<text x="352.1" y="187">10</text>
<text x="357.6" y="188.8">10</text>
<text x="78.9" y="192.3">3</text>
<text x="78.9" y="195.8">4</text>
<text x="82.4" y="194.1">3</text>
<text x="82.4" y="197.6">4</text>
<text x="160.1" y="194.1">2</text>
<text x="160.1" y="197.6">3</text>
<text x="163.6" y="192.3">1</text>
<text x="163.6" y="195.8">2</text>
<text x="160.1" y="201.1">4</text>
<text x="163.6" y="199.4">3</text>
<text x="163.6" y="202.9">4</text>
<text x="160.1" y="204.6">5</text>
<text x="163.6" y="206.4">5</text>
<text x="84.3" y="211.9" transform="rotate(-90 84.3 211.9)">1</text>
<text x="283.7" y="215.2">4</text>
<text x="324.6" y="215.2">2</text>
<text x="380.7" y="215.2">2</text>
<text x="84.3" y="221.3" transform="rotate(-90 84.3 221.3)">2</text>
<text x="86.1" y="217.8" transform="rotate(-90 86.1 217.8)">21</text>
<text x="288.2" y="216.6">GND</text>
<text x="314.8" y="216.6">GND</text>
<text x="385.2" y="216.6">-</text>
<text x="380.7" y="222.3">1</text>
<text x="385.2" y="223.7">+</text>
<text x="154.8" y="231.1">1</text>
<text x="158.3" y="232.9">COM</text>
<text x="283.7" y="229.3">3</text>
<text x="288.2" y="230.8">OUT</text>
<text x="318.4" y="230.8">IN</text>
<text x="324.6" y="229.3">1</text>
<text x="78.9" y="239.9">1</text>
<text x="154.8" y="234.6">2</text>
<text x="154.8" y="238.2">3</text>
<text x="158.3" y="236.4">NO</text>
<text x="158.3" y="239.9">NC</text>
<text x="78.9" y="243.5">2</text>
<text x="82.4" y="241.7">1</text>
<text x="82.4" y="245.2">2</text>
<text x="78.9" y="247">3</text>
<text x="78.9" y="250.5">4</text>
<text x="82.4" y="248.7">3</text>
<text x="82.4" y="252.3">4</text>
<text x="84.3" y="264.8" transform="rotate(-90 84.3 264.8)">1</text>
<text x="84.3" y="274.2" transform="rotate(-90 84.3 274.2)">2</text>
<text x="86.1" y="270.7" transform="rotate(-90 86.1 270.7)">21</text>
</g>
<g font-size="3.2" fill="#f00">
<text x="144.2" y="26.5">2</text>
<text x="147.7" y="28.3">VCC</text>
<text x="144.2" y="82.9">2</text>
<text x="147.7" y="84.7">VCC</text>
<text x="273.1" y="116.5">1</text>
<text x="273.1" y="120">2</text>
<text x="277.6" y="117.9">3V3</text>
<text x="277.6" y="121.4">3V3</text>
<text x="140.7" y="135.9">2</text>
<text x="144.2" y="137.6">VCC</text>
<text x="271.1" y="187">21</text>
<text x="277.6" y="188.4">5V</text>
</g>
<g font-size="3.2">
<text x="144.2" y="30">3</text>
<text x="147.7" y="31.8">GND</text>
<text x="144.2" y="47.7">8</text>
<text x="167.7" y="47.7">9</text>
<text x="147.7" y="49.4">GND</text>
<text x="159" y="49.4">GND</text>
<text x="144.2" y="86.5">3</text>
<text x="147.7" y="88.2">GND</text>
<text x="144.2" y="104.1">8</text>
<text x="147.7" y="105.9">GND</text>
<text x="159" y="105.9">GND</text>
<text x="167.7" y="104.1">9</text>
<text x="304.2" y="117.9">GND</text>
<text x="314" y="116.5">44</text>
<text x="140.7" y="139.4">3</text>
<text x="144.2" y="141.1">GND</text>
<text x="140.7" y="157">8</text>
<text x="144.2" y="158.8">GND</text>
<text x="155.5" y="158.8">GND</text>
<text x="164.2" y="157">9</text>
<text x="271.1" y="190.5">22</text>
<text x="277.6" y="191.9">GND</text>
<text x="304.2" y="191.9">GND</text>
<text x="304.2" y="188.4">GND</text>
<text x="314" y="190.5">23</text>
<text x="314" y="187">24</text>
</g>
<g font-size="2.5" fill="#00f">
<text x="298.2" y="219.8">MP23070N</text>
<text x="298.2" y="222.3">Buck</text>
<text x="298.2" y="224.7">Converter</text>
<text x="298.2" y="227.2">Module</text>
</g>
</svg>
